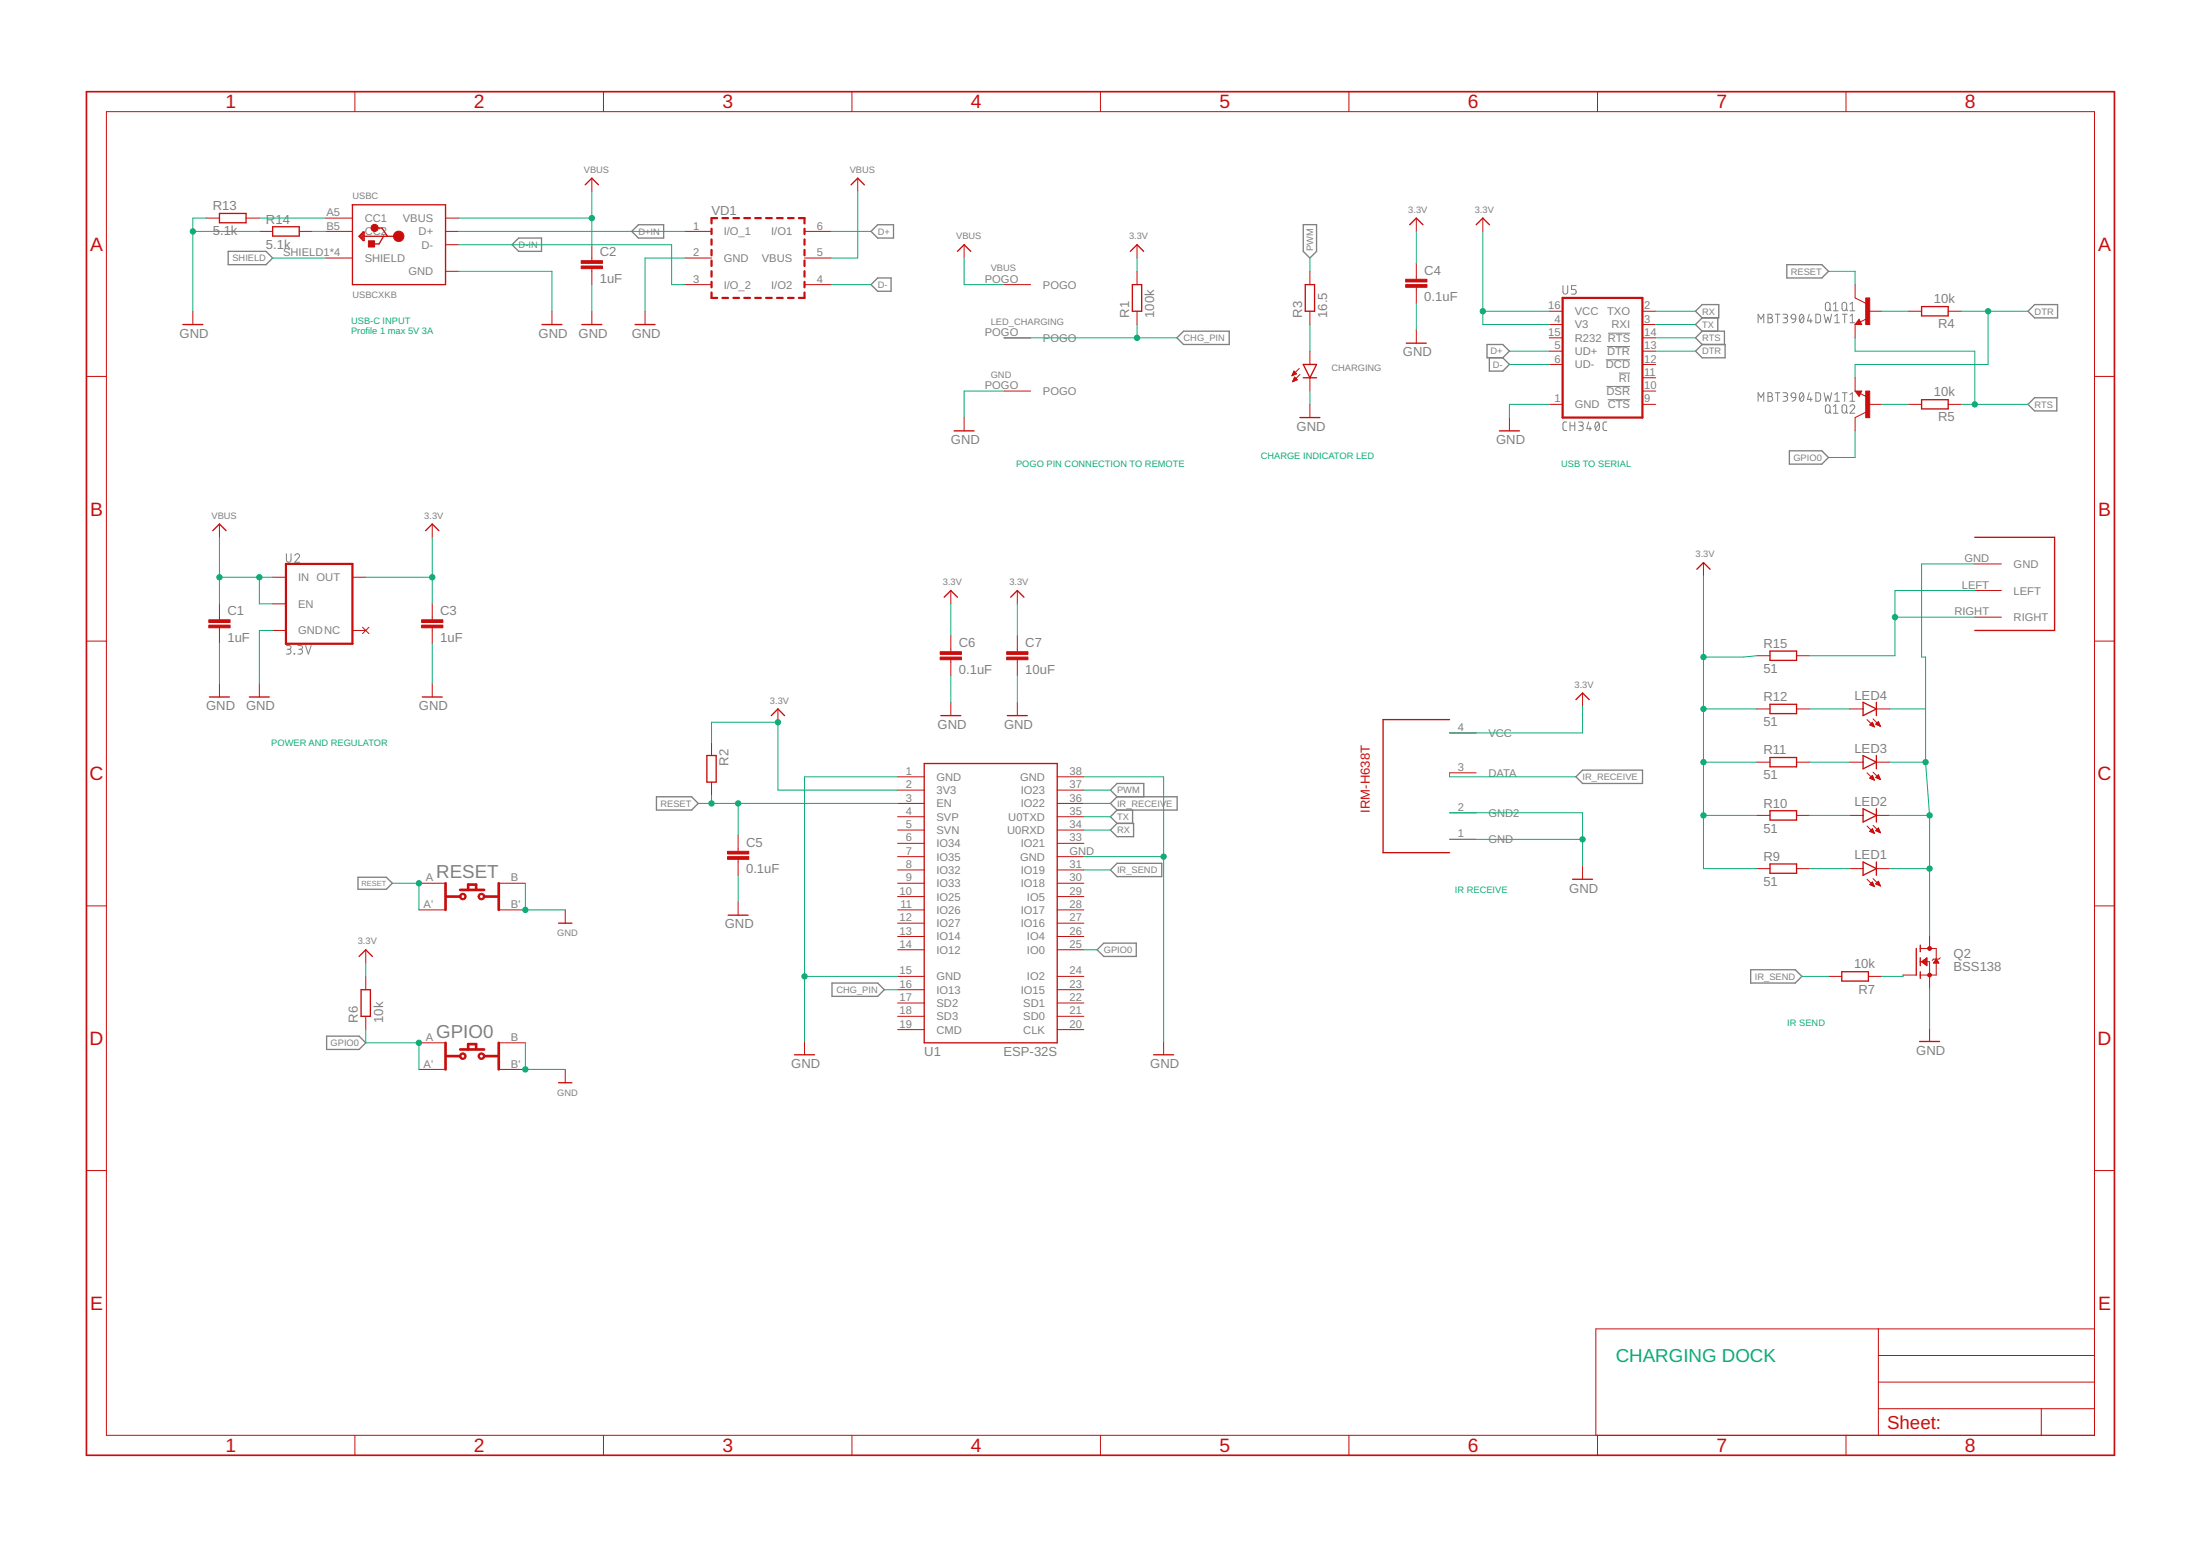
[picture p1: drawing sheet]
<svg xmlns="http://www.w3.org/2000/svg" width="420mm" height="297mm" viewBox="0 0 420 297" stroke-linecap="round" stroke-linejoin="round" font-family="sans-serif">
<g fill="none" stroke="#808080" stroke-width=".19">
<path d="M298.5 54.5v1.2a.46 .46 0 0 0 .4 .5 .46 .46 0 0 0 .5-.5v-1.2M301 54.5h-.9v.7h.6a.46 .46 0 0 1 .3 .5 .46 .46 0 0 1-.3 .5h-.6M337.7 60h.4a.36 .36 0 0 1 .4 .3 .36 .36 0 0 1-.4 .4 .46 .46 0 0 1 .5 .5 .46 .46 0 0 1-.5 .4h-.4zM339 60h.9M339.5 60v1.6M340.5 60h.5a.36 .36 0 0 1 .4 .3 .36 .36 0 0 1-.4 .4h-.3M345.5 60l-.3 1.3h.9M346.8 60h.6l.3 .3v.9l-.3 .4h-.6zM348.4 60l.3 1.6 .4-1.1 .3 1.1 .4-1.6M348.7 57.8a.44 .44 0 0 1 .5-.1 .44 .44 0 0 1 .3 .5v.7a.44 .44 0 0 1-.4 .4 .44 .44 0 0 1-.5-.4zM349.3 59l.4 .3M350.1 58.1l.5-.4v1.6"/>
<path d="M350.1 59.3h.9M351.9 60h.9M351.9 57.8a.44 .44 0 0 1 .5-.1 .44 .44 0 0 1 .3 .5v.7a.44 .44 0 0 1-.5 .4 .44 .44 0 0 1-.4-.4zM352.3 60v1.6M352.5 59l.4 .3M353.3 58.1l.5-.4v1.6M353.3 59.3h.9M306.7 68.7h4.6M306.8 73.8h4.5M306.9 66.1h4.4M307 76.3h4.3M307.1 63.6h4.2"/>
<path d="M309.2 71.2h2.1M335.8 61.6v-1.6l.5 .9 .5-.9v1.6M335.8 76.6v-1.6l.5 .9 .5-.9v1.6M337.7 75h.4a.36 .36 0 0 1 .4 .3 .36 .36 0 0 1-.4 .4 .46 .46 0 0 1 .5 .4 .46 .46 0 0 1-.5 .5h-.4zM337.7 60.7h.4M337.7 75.7h.4M339 75h.9M339.5 75v1.6M340.5 75h.5a.36 .36 0 0 1 .4 .3 .36 .36 0 0 1-.4 .4h-.3M341 60.7a.46 .46 0 0 1 .4 .5 .46 .46 0 0 1-.4 .4h-.5M341 75.7a.46 .46 0 0 1 .4 .4 .46 .46 0 0 1-.4 .5h-.5M342.2 60.1l.3-.1 .3 .1 .2 .8-.8-.1-.1-.3z"/>
<path d="M342.2 75.1l.3-.1 .3 .1 .2 .8-.8-.1-.1-.4zM343 60.9a.7 .7 0 0 1-.8 .7M343 75.9a.7 .7 0 0 1-.8 .7M343.8 60.1l.3-.1a.97 .97 0 0 1 0 1.6 1.02 1.02 0 0 1-.3-1.5zM343.8 75.1l.3-.1a.97 .97 0 0 1 0 1.6 1.02 1.02 0 0 1-.3-1.5zM344.4 60.3l-.7 1M344.4 75.3l-.7 .9M345.5 75l-.3 1.2h.9M345.8 60.9v.7M345.8 75.9v.7M346.8 75h.6l.3 .2v1l-.3 .4h-.6zM348.4 75l.3 1.6 .4-1.1 .3 1.1 .4-1.6"/>
<path d="M348.7 77.4l.4-.1 .3 .1 .1 1a.44 .44 0 0 1-.4 .5 .44 .44 0 0 1-.5-.5zM349.3 78.5l.4 .4M350.1 77.6l.5-.3v1.6M350.1 78.9h.9M350.4 61.6h.9M350.4 60.3l.5-.3v1.6M350.4 75.3l.5-.3v1.6M350.4 76.6h.9M351.9 75h.9M351.9 77.4l.3-.1 .4 .1 .1 1a.44 .44 0 0 1-.5 .5 .44 .44 0 0 1-.4-.5zM352.3 75v1.6M352.5 78.5l.4 .4"/>
<path d="M353.3 77.6a.44 .44 0 0 1 .6-.3 .44 .44 0 0 1 .2 .7l-.8 .9h.9M353.3 61.6h.9M353.3 60.3l.5-.3v1.6M353.3 75.3l.5-.3v1.6M353.3 76.6h.9M299.2 80.6h-.5l-.2 .3 .1 1.2 .6 .1M299.8 80.6v1.6M299.8 81.3h1M300.8 80.6v1.6M301.5 80.6h.5a.36 .36 0 0 1 .4 .3 .36 .36 0 0 1-.4 .4h-.4M301.9 81.3a.46 .46 0 0 1 .5 .4 .46 .46 0 0 1-.5 .5h-.4M303.4 80.6l-.4 1.2h.9"/>
<path d="M303.7 81.5v.7M304.8 80.7l.3-.1a.97 .97 0 0 1 0 1.6 1.02 1.02 0 0 1-.3-1.5zM305.4 80.9l-.7 .9M306.9 80.6h-.5l-.2 .3v1.1l.2 .2h.5M54.7 105.7v1.2a.44 .44 0 0 0 .4 .4 .44 .44 0 0 0 .5-.4v-1.2M56.3 106.1a.44 .44 0 0 1 .6-.4 .44 .44 0 0 1 .2 .7l-.8 .9h.9M54.7 123.2h.5a.36 .36 0 0 1 .4 .4 .36 .36 0 0 1-.4 .4h-.3M55.1 124a.46 .46 0 0 1 .5 .4 .46 .46 0 0 1-.5 .5h-.4M56.2 124.8l.1 .1zM56.9 123.2h.5a.36 .36 0 0 1 .4 .4 .36 .36 0 0 1-.4 .4h-.3M57.3 124a.46 .46 0 0 1 .5 .4 .46 .46 0 0 1-.5 .5h-.4M58.4 123.2l.5 1.7 .5-1.7"/>
</g>
<g fill="none" stroke="#808080" stroke-width=".25">
<path d="M43.6 48h7.2l1.3 1.3-1.3 1.2h-7.2zM99.1 45.4h4.3v2.6h-4.3l-1.3-1.3zM121.9 42.9h4.8v2.5h-4.8l-1.3-1.2zM166.3 44.2l1.3-1.3h3v2.5h-3zM166.3 54.3l1.3-1.2h2.6v2.5h-2.6zM248.9 42.9h2.5v5.1l-1.2 1.3-1.3-1.3zM323.8 59.4l1.3-1.3h3.2v2.6h-3.2zM341.2 50.5h6.7l1.3 1.3-1.3 1.3h-6.7zM387.3 59.4l1.3-1.3h4.4v2.6h-4.4zM224.8 64.5l1.2-1.3h8.8v2.6h-8.8zM284 65.8h3l1.3 1.2-1.3 1.3h-3zM284.4 68.3v2.5h2.6l1.3-1.2-1.3-1.3"/>
<path d="M325.1 63.2h4.2v2.6M325.1 65.8h4.4v2.5h-4.4l-1.3-1.3zM325.1 60.7l-1.3 1.3 1.3 1.2M325.1 63.2l-1.3 1.3 1.3 1.3M328.1 60.7v2.5M387.3 77.2l1.3-1.3h4.2v2.5h-4.2zM341.7 86.1h6.2l1.3 1.2-1.3 1.3h-6.2zM125.4 152.1h6.7l1.2 1.3-1.2 1.2h-6.7zM213.3 154.6l-1.2 1.3 1.2 1.3M213.3 152.1h11.5v2.5h-11.5M213.3 157.2h3.2v2.5h-3.2l-1.2-1.2zM213.3 152.1l-1.2-1.3 1.2-1.2h5.1v2.5"/>
<path d="M213.3 152.1l-1.2 1.3 1.2 1.2M216.3 154.6v2.6M301 148.3l1.2-1.3h11.5v2.6h-11.5zM68.4 167.5h5.4l1.1 1.1-1.1 1.2h-5.4zM212.1 166.1l1.2-1.3h8.6v2.5h-8.6zM62.4 197.8h6.2l1.2 1.3-1.2 1.2h-6.2zM158.9 187.7h8.7l1.3 1.2-1.3 1.3h-8.7zM209.5 181.3l1.3-1.3h6.2v2.6h-6.2zM334.3 185.1h8.6l1.2 1.3-1.2 1.3h-8.6z"/>
</g>
<g fill="none" stroke="#c90d0c" stroke-width=".25">
<path d="M67.3 39.1h17.8v15.2h-17.8v-15.2M111.8 35.3l1.2-1.3 1.3 1.3M162.5 35.3l1.3-1.3 1.3 1.3M41.9 40.7h5.1v1.8h-5.1zM52.1 43.3h5v1.8h-5zM68.7 45.1l.5-.4v.8l-.3-.2v-.2M69.3 44.3h.3v1.6h-.3l-.7-.8zM69.3 44.3v1.4M69.6 45.1h6.6M71.9 43.5h1l1.1 1.6M73.3 45.1l-.9 1.5h-1.2M182.9 48l1.2-1.3 1.3 1.3"/>
<path d="M215.9 48l1.2-1.3 1.3 1.3M216.3 54.3h1.7v5.1h-1.7zM249.3 54.3h1.8v5.1h-1.8zM269.2 42.9l1.3-1.3 1.3 1.3M281.9 42.9l1.3-1.3 1.3 1.3M367 58.5h5.1v1.8h-5.1zM34.9 62h3.8M103.5 62h3.8M111.1 62h3.8M121.3 62h3.8M248.3 79.7h3.8M248.9 69.6h2.5l-1.2 2.5z"/>
<path d="M248.9 72.1h2.5M268.6 65.5h3.8M355 61.4l-.1 .3h.4l-.3-.5-.5 .6h.8M355.3 74.8h-.8l.5 .6 .3-.5h-.4l.1 .3M367 76.3h5.1v1.8h-5.1zM182.2 82.3h3.8M286.4 82.3h3.8M40.6 101.3l1.3-1.3 1.3 1.3M81.3 101.3l1.2-1.3 1.3 1.3M180.3 114l1.3-1.3 1.3 1.3M193 114l1.3-1.3 1.3 1.3M324.1 108.7l1.2-1.3 1.3 1.3"/>
<path d="M377.1 102.6h15.3v17.8h-15.3M40 133.1h3.8M47.6 133.1h3.8M80.6 133.1h3.9M147.3 136.6l1.3-1.3 1.2 1.3M179.7 136.6h3.8M192.4 136.6h3.8M276.8 137.4h-12.7v25.4h12.7M301 133.6l1.2-1.3 1.3 1.3M338 124.3h5.1v1.8h-5.1zM338 134.5h5.1v1.7h-5.1zM355.8 134.1l2.6 1.2-2.6 1.3z"/>
<path d="M358.4 134.1v2.5M135 144.2h1.8v5.1h-1.8zM176.5 145.8h25.4v53.3h-25.4zM338 144.6h5.1v1.8h-5.1zM338 154.8h5.1v1.7h-5.1zM355.8 144.2l2.6 1.3-2.6 1.3zM355.8 154.4l2.6 1.3-2.6 1.2zM358.4 144.2v2.6M358.4 154.4v2.5M106.7 176.2h2.5M139.1 174.7h3.8M300.3 167.9h3.8"/>
<path d="M338 164.9h5.1v1.8h-5.1zM355.8 164.5l2.6 1.3-2.6 1.3zM358.4 164.5v2.6M68.6 182.6l1.2-1.3 1.3 1.3M69 188.9h1.7v5.1h-1.7zM351.7 185.5h5.1v1.8h-5.1zM366 181.1v5M366.6 198.8h3.8M366.7 180.4v1.3M366.7 182.8v1.6M366.7 185.5v1.3M106.7 206.7h2.5"/>
<path d="M151.7 201.4h3.9M220.3 201.4h3.8"/>
</g>
<g fill="none" stroke="#c90d0c" stroke-width=".19">
<path d="M67.8 17.5v3.8M115.3 17.5v3.8M162.7 17.5v3.8M210.2 17.5v3.8M257.6 17.5v3.8M305.1 17.5v3.8M352.6 17.5v3.8M20.3 21.3h379.7v252.7h-379.7zM113 34v2.6M163.8 34v2.6M36.8 59.4v2.6M39.4 41.6h2.5"/>
<path d="M47 41.6h2.5M49.5 44.2h2.6M57.1 44.2h2.6M62.2 44.2h5.1M62.2 41.6h5.1M62.2 49.3h5.1M85.1 44.2h2.5M85.1 46.7h2.5M85.1 41.6h2.5M85.1 51.8h2.5M105.4 59.4v2.6M113 46.7v3.1"/>
<path d="M113 51.3v3M113 59.4v2.6M123.2 59.4v2.6M130.8 54.3h5.1M130.8 44.2h5.1M130.8 49.3h5.1M153.6 54.3h5.1M153.6 44.2h5.1M153.6 49.3h5.1M184.1 46.7v2.6M191.7 54.3h5.1M217.1 46.7v2.6"/>
<path d="M217.1 51.8v2.5M217.1 59.4v2.6M250.2 51.8v2.5M250.2 59.4v2.6M270.5 41.6v2.6M270.5 50.3v3M270.5 54.8v3.1M283.2 41.6v2.6M295.9 59.4h2.5M313.7 59.4h2.5M354.3 54.3v2.6l2 1M356.8 59.4h2.6"/>
<path d="M364.4 59.4h2.6M372.1 59.4h2.5M16.5 71.9h3.8M184.1 79.7v2.6M191.7 64.5h5.1M191.7 74.7h5.1M246.8 71.6h.2M246.8 71.5h.5M246.9 71.4h.7M246.9 72.8h.1M246.9 72.7h.4M247 71.2h.5"/>
<path d="M247 71.1h.4M247 72.6h.5M247 71h.3M247 72.5h.7M247.1 70.9h.1M247.1 72.3h.5M247.1 70.8l.5 .6-.9 .3zM247.1 72.2h.4M247.2 72.1h.2M247.2 72l.6 .5-.9 .4zM248.1 70.3l-1.4 1.4M248.3 71.5l-1.4 1.4"/>
<path d="M250.2 67v2.6M250.2 72.1v2.6M250.2 77.2v2.5M270.5 63v2.5M288.3 79.7v2.6M295.9 64.5h2.5M295.9 77.2h2.5M295.9 69.6h2.5M295.9 67h2.5M295.9 62h2.5M313.7 72.1h2.5M313.7 64.5h2.5"/>
<path d="M313.7 74.7h2.5M313.7 77.2h2.5M313.7 69.6h2.5M313.7 67h2.5M313.7 62h2.5M354.3 74.7h1.3l-.6 1zM354.3 62v2.5M354.3 72.1v2.6M355 60.9l.6 1.1h-1.3zM355.3 75.1l1.2 .7M356.3 78.7l-2 1v2.6M356.5 60.8l-1.2 .6"/>
<path d="M356.8 77.2h2.6M364.4 77.2h2.6M372.1 77.2h2.5M400 71.9h3.8M41.9 100v2.6M41.9 115.3v3M41.9 119.8v3.1M52.1 110.2h2.5M52.1 115.3h2.5M67.3 110.2h2.5M69.2 119.7l1.3 1.3M70.5 119.7l-1.3 1.3"/>
<path d="M82.5 100v2.6M82.5 115.3v3M82.5 119.8v3.1M181.6 112.7v2.6M194.3 112.7v2.6M325.3 107.4v2.5M377.1 107.7h5.1M377.1 112.7h5.1M377.1 117.8h5.1M16.5 122.4h3.8M41.9 130.5v2.6M49.5 130.5v2.6"/>
<path d="M52.1 120.4h2.5M67.3 120.4h2.5M82.5 130.5v2.6M148.6 135.3v2.6M181.6 121.4v3M181.6 125.9v3.1M181.6 134.1v2.5M194.3 121.4v3M194.3 125.9v3.1M194.3 134.1v2.5M276.8 139.9h5.1M302.2 132.3v2.5"/>
<path d="M335.5 135.3h2.5M335.5 125.2h2.5M343.1 135.3h2.6M343.1 125.2h2.6M353.3 135.3h2.5M356.6 137.4l1.4 1.4M357.1 138.4l.5-.5 .4 .9zM357.2 138.3h.6M357.2 138.4h.6M357.3 138.2h.4M357.4 138.1h.3M357.5 138.6h.4"/>
<path d="M357.5 137.9h.1M357.7 137.2l1.4 1.4M357.8 138.7h.1M358.2 138.3l.5-.5 .4 .8zM358.3 138.2h.6M358.4 135.3h2.5M358.4 138.3h.6M358.4 138.1h.5M358.5 137.9h.3M358.6 138.4h.4M358.7 137.8h.1M358.9 138.6h.2"/>
<path d="M400 122.4h3.8M135.9 141.7v2.5M135.9 149.3v2.5M141 159.5v3M171.4 158.5h5.1M171.4 148.3h5.1M171.4 153.4h5.1M171.4 155.9h5.1M171.4 150.8h5.1M201.9 158.5h5.1M201.9 148.3h5.1M201.9 153.4h5.1"/>
<path d="M201.9 155.9h5.1M201.9 150.8h5.1M276.8 147.5h5.1M276.8 155.2h5.1M335.5 155.7h2.5M335.5 145.5h2.5M343.1 155.7h2.6M343.1 145.5h2.6M353.3 155.7h2.5M353.3 145.5h2.5M356.6 157.7l1.4 1.4M356.6 147.5l1.4 1.4"/>
<path d="M357.1 158.7l.9 .4M357.1 158.7l.5-.5 .4 .9M357.1 158.7h.7M357.1 148.5l.5-.5 .4 .9zM357.1 148.6h.7M357.2 148.4h.6M357.2 158.6h.6M357.3 148.3h.4M357.3 158.5h.4M357.4 158.8h.5M357.4 148.7h.5M357.4 148.2h.3"/>
<path d="M357.5 158.3h.2M357.5 148.1h.1M357.6 158.2h.1M357.6 158.9h.3M357.7 148.8h.2M357.7 157.6l1.4 1.4M357.7 147.4l1.4 1.4M357.9 159.1h.1M358.2 158.6l.9 .4M358.2 148.4l.5-.5 .4 .9zM358.2 158.6h.8M358.3 148.4h.7"/>
<path d="M358.3 148.3h.6M358.4 155.7h2.5M358.4 158.5h.5M358.4 145.5h2.5M358.4 148.2h.5M358.5 158.3h.4M358.5 158.7h.5M358.6 148.1h.2M358.6 158.2h.2M358.6 148.6h.4M358.7 148h.1M358.7 158.1h.1"/>
<path d="M358.7 158.1l-.5 .5M358.7 158.1l.4 .9M358.8 158.8h.3M358.9 148.7h.2M359.1 158.9h.1M16.5 172.9h3.8M80 168.6h5.1M80 173.7h5.1M95.2 168.6h5.1M95.2 173.7h5.1M107.9 173.7v2.5M141 164v3.1"/>
<path d="M141 172.2v2.5M171.4 161h5.1M171.4 163.5h5.1M171.4 166.1h5.1M171.4 168.6h5.1M171.4 176.2h5.1M171.4 171.2h5.1M171.4 173.7h5.1M171.4 178.8h5.1M201.9 161h5.1M201.9 163.5h5.1M201.9 166.1h5.1"/>
<path d="M201.9 168.6h5.1M201.9 176.2h5.1M201.9 171.2h5.1M201.9 173.7h5.1M201.9 178.8h5.1M276.8 160.2h5.1M302.2 165.3v2.6M335.5 165.8h2.5M343.1 165.8h2.6M353.3 165.8h2.5M356.6 167.9l1.4 1.3M357.1 168.9l.5-.5 .4 .8z"/>
<path d="M357.1 168.8h.7M357.2 168.7h.6M357.3 169h.5M357.4 168.6h.3M357.5 168.5h.2M357.6 169.1h.3M357.7 167.7l1.4 1.4M357.9 169.2h.1M358.2 168.7l.9 .4M358.2 168.7h.7M358.4 165.8h2.5M358.4 168.6h.5"/>
<path d="M358.5 168.8h.5M358.5 168.5h.3M358.6 168.4h.2M358.7 169h.4M358.7 168.2l-.5 .5M358.7 168.2l.4 .9M358.7 168.2l.1 .1M359 169.1h.1M368.5 178.5v2.6M400 172.9h3.8M69.8 181.3v2.6M69.8 186.4v2.5"/>
<path d="M69.8 194v2.6M80 199.1h5.1M95.2 199.1h5.1M153.6 198.8v2.6M171.4 181.3h5.1M171.4 188.9h5.1M171.4 186.4h5.1M171.4 191.5h5.1M171.4 194h5.1M171.4 196.6h5.1M201.9 181.3h5.1M201.9 188.9h5.1"/>
<path d="M201.9 186.4h5.1M201.9 191.5h5.1M201.9 194h5.1M201.9 196.6h5.1M222.2 198.8v2.6M349.2 186.4h2.5M356.8 186.4h2.6M363.4 186.1h2.6M366.7 183.6h1.8v5.1M366.7 181.1h3.1v5h-3.1M367 183.6l1-.8v1.6zM367.1 183.7h.9"/>
<path d="M367.2 183.4h.8M367.3 183.8h.7M367.4 183.3h.6M367.4 183.9h.6M367.5 183.2h.5M367.6 184h.4M367.7 183.1h.3M367.7 184.1h.3M367.9 182.9h.1M367.9 184.3h.1M368.5 196.3v2.5M369.3 183.8h.9"/>
<path d="M369.4 183.7h.8M369.5 183.6h.6M369.5 183.4h.5M369.6 183.3h.3M369.7 183.2h.1M369.8 183.1l.5 .8h-1zM370.5 182.8l-.2 .3h-1l-.3 .2M80 204.2h5.1M95.2 204.2h5.1M107.9 204.2v2.5M16.5 223.5h3.8M400 223.5h3.8"/>
<path d="M358.7 253.7v20.3M358.7 258.8h41.3M400 253.7h-95.2v20.3M67.8 274v3.8M115.3 274v3.8M162.7 274v3.8M210.2 274v3.8M257.6 274v3.8M305.1 274v3.8M352.6 274v3.8M358.7 268.9h41.3M358.7 263.8h41.3"/>
<path d="M389.8 268.9v5.1"/>
</g>
<path d="M16.5 17.5h387.3v260.3h-387.3z" fill="none" stroke="#c90d0c" stroke-width=".32"/>
<g fill="#c90d0c" stroke="#c90d0c" stroke-width=".19">
<path d="M39.9 119.3h4v.5h-4z"/>
<path d="M39.9 118.3h4v.5h-4z"/>
<path d="M80.5 119.3h4.1v.5h-4.1z"/>
<path d="M80.5 118.3h4.1v.5h-4.1z"/>
<path d="M70.4 46h1.1v1.2h-1.1z"/>
<path d="M138.9 163.5h4.1v.5h-4.1z"/>
<path d="M138.9 162.5h4.1v.5h-4.1z"/>
<path d="M111 50.8h4.1v.5h-4.1z"/>
<path d="M111 49.8h4.1v.5h-4.1z"/>
<path d="M356.3 56.9h.8v5.1h-.8z"/>
<path d="M356.3 74.7h.8v5h-.8z"/>
<path d="M268.5 54.3h4v.5h-4z"/>
<path d="M268.5 53.3h4v.5h-4z"/>
<path d="M179.6 125.4h4v.5h-4z"/>
<path d="M179.6 124.4h4v.5h-4z"/>
<path d="M192.3 125.4h4v.5h-4z"/>
<path d="M192.3 124.4h4v.5h-4z"/>
</g>
<g fill="#c90d0c" stroke="#c90d0c" stroke-width=".19">
<path d="M87.9 170.7a.63 .63 0 0 1 1 .2 .63 .63 0 0 1-.4 .9 .63 .63 0 0 1-.7-.6h.2a.38 .38 0 0 1 .6-.4 .38 .38 0 0 1 0 .7 .38 .38 0 0 1-.6-.2v-.1h-.2z" fill-rule="evenodd"/>
<path d="M91.5 170.7a.63 .63 0 0 1 1 .2 .63 .63 0 0 1-.4 .9 .63 .63 0 0 1-.8-.6h.3a.38 .38 0 0 1 .5-.4 .38 .38 0 0 1 .1 .7 .38 .38 0 0 1-.6-.2v-.1h-.3z" fill-rule="evenodd"/>
<path d="M87.9 201.2a.64 .64 0 0 1 1.1 .1 .64 .64 0 0 1-.4 .9 .64 .64 0 0 1-.8-.6h.2a.38 .38 0 0 1 .5-.3 .38 .38 0 0 1 .1 .6 .38 .38 0 0 1-.6-.1v-.2h-.2z" fill-rule="evenodd"/>
<path d="M91.5 201.2a.64 .64 0 0 1 1 .1 .64 .64 0 0 1-.4 .9 .64 .64 0 0 1-.8-.6h.3a.38 .38 0 0 1 .5-.3 .38 .38 0 0 1 .1 .6 .38 .38 0 0 1-.6-.1v-.2h-.3z" fill-rule="evenodd"/>
<circle cx="76.1" cy="45.1" r="1"/>
<circle cx="71.5" cy="43.5" r=".7"/>
<circle cx="368.5" cy="186.1" r=".36"/>
<circle cx="368.5" cy="181.1" r=".36"/>
</g>
<g fill="none" stroke="#c90d0c" stroke-width=".42">
<path d="M135.9 55.8v1.1h1.1M135.9 43.7v1M135.9 45.7v1M135.9 47.7v1M135.9 49.7v1.1M135.9 51.8v1M135.9 53.8v1M137 41.6h-1.1v1.1M138 56.9h1M138 41.6h1M140.1 56.9h1M140.1 41.6h1"/>
<path d="M142.1 56.9h1.1M142.1 41.6h1.1M144.2 56.9h1.1M144.2 41.6h1.1M146.3 56.9h1.1M146.3 41.6h1.1M148.4 56.9h1.1M148.4 41.6h1.1M150.5 56.9h1.1M150.5 41.6h1.1M152.6 41.6h1v1.1M153.6 55.8v1.1h-1"/>
<path d="M153.6 43.7v1M153.6 45.7v1M153.6 47.7v1M153.6 49.7v1.1M153.6 51.8v1M153.6 53.8v1M298.4 56.9h15.3v22.8h-15.3zM54.6 107.7h12.7v15.2h-12.7z"/>
</g>
<path d="M85.1 168.6v5.1M85.3 171.2h2.6M87.9 169.9h4.6M90.9 169.6v-.7h-1.5v1M92.5 171.2h2.5M95.2 168.6v5.1M85.1 199.1v5.1M95.2 199.1v5.1M85.3 201.6h2.6M87.9 200.3h4.6M90.9 200.1v-.8h-1.5v1M92.5 201.6h2.5" fill="none" stroke="#c90d0c" stroke-width=".51"/>
<g fill="none" stroke="#0dab76" stroke-width=".19">
<path d="M113 36.6v10.1M163.8 36.6v12.7h-5.1M36.8 44.2h12.7M39.4 41.6h-2.6v17.8M49.5 41.6h12.7M52.1 49.3h10.1M59.7 44.2h2.5M87.6 51.8h17.8v7.6M87.6 41.6h25.4M87.6 44.2h43.2M87.6 46.7h40.7v7.6h2.5M113 54.3v5.1"/>
<path d="M130.8 49.3h-7.6v10.1M158.7 44.2h7.6M158.7 54.3h7.6M184.1 49.3v5h7.6M217.1 49.3v2.5M250.2 49.3v2.5M270.5 44.2v6.1M270.5 57.9v5.1M283.2 59.4h12.7M283.2 44.2v17.8h12.7M316.2 59.4h7.6M349.2 51.8h5.1v2.5"/>
<path d="M359.4 59.4h5M374.6 59.4h12.7M379.7 59.4v10.2h-25.4v2.5M191.7 74.7h-7.6v5M191.7 64.5h33.1M217.1 62v2.5M250.2 62v5M250.2 74.7v2.5M288.3 67h7.6M288.3 69.6h7.6M295.9 77.2h-7.6v2.5M316.2 62h7.6"/>
<path d="M316.2 64.5h7.6M316.2 67h7.6M354.3 64.5v2.5h22.8v10.2M359.4 77.2h5M374.6 77.2h12.7M354.3 82.3v5h-5.1M41.9 102.6v12.7M41.9 110.2h10.2M49.5 110.2v5.1h2.6M69.8 110.2h12.7M82.5 102.6v12.7M181.6 115.3v6.1"/>
<path d="M194.3 115.3v6.1M325.3 109.9v55.9h10.2M361.9 117.8h15.2M377.1 107.7h-10.1v17.7h.7v20.1M377.1 112.7h-15.2v12.5h-16.2M41.9 122.9v7.6M52.1 120.4h-2.6v10.1M82.5 122.9v7.6M181.6 129v5.1M194.3 129v5.1M302.2 134.8v5.1h-25.4M325.3 135.3h10.2"/>
<path d="M335.5 125.2l-2.5 .2h-7.7M345.7 135.3h7.6M360.9 135.3h6.8M133.3 153.4h38.1M135.9 141.7v-3.8h12.7v12.9h22.8M135.9 151.8v1.6M141 153.4v6.1M171.4 148.3h-17.8v50.5M207 148.3h15.2v50.5M207 150.8h5.1M207 155.9h5.1M207 158.5h5.1"/>
<path d="M207 153.4h5.1M276.8 155.2h25.4v10.1M276.8 147.5v.8h24.2M325.3 155.7h10.2M325.3 145.5h10.2M345.7 155.7h7.6M345.7 145.5h7.6M360.9 155.7h7.6M360.9 145.5h6.8M367.7 145.5l.8 10.2M368.5 155.7v22.8M74.9 168.6h5.1v5.1"/>
<path d="M100.3 168.6v5.1h7.6M141 167.1v5.1M207 163.5h15.2M207 166.1h5.1M276.8 160.2h25.4M345.7 165.8h7.6M360.9 165.8h7.6M69.8 183.9v2.5M69.8 196.6v2.5h10.2v5.1M100.3 199.1v5.1h7.6M153.6 186.4h17.8M168.9 188.9h2.5"/>
<path d="M207 181.3h2.5M344.1 186.4h5.1M363.4 186.1v.3h-4M368.5 188.7v7.6"/>
</g>
<g fill="#0dab76" stroke="#0dab76" stroke-width=".19">
<circle cx="302.2" cy="160.2" r=".51"/>
<circle cx="36.8" cy="44.2" r=".51"/>
<circle cx="153.6" cy="186.4" r=".51"/>
<circle cx="222.2" cy="163.5" r=".51"/>
<circle cx="100.3" cy="173.7" r=".51"/>
<circle cx="100.3" cy="204.2" r=".51"/>
<circle cx="113" cy="41.6" r=".51"/>
<circle cx="49.5" cy="110.2" r=".51"/>
<circle cx="41.9" cy="110.2" r=".51"/>
<circle cx="82.5" cy="110.2" r=".51"/>
<circle cx="283.2" cy="59.4" r=".51"/>
<circle cx="325.3" cy="155.7" r=".51"/>
<circle cx="325.3" cy="145.5" r=".51"/>
<circle cx="325.3" cy="135.3" r=".51"/>
<circle cx="325.3" cy="125.4" r=".51"/>
<circle cx="148.6" cy="137.9" r=".51"/>
<circle cx="217.1" cy="64.5" r=".51"/>
<circle cx="80" cy="199.1" r=".51"/>
<circle cx="377.1" cy="77.2" r=".51"/>
<circle cx="379.7" cy="59.4" r=".51"/>
<circle cx="367.7" cy="145.5" r=".51"/>
<circle cx="368.5" cy="155.7" r=".51"/>
<circle cx="368.5" cy="165.8" r=".51"/>
<circle cx="361.9" cy="117.8" r=".51"/>
<circle cx="135.9" cy="153.4" r=".51"/>
<circle cx="141" cy="153.4" r=".51"/>
<circle cx="80" cy="168.6" r=".51"/>
</g>
<g font-size="3.7" fill="#c90d0c">
<text x="43" y="20.7">1</text>
<text x="90.5" y="20.7">2</text>
<text x="138" y="20.7">3</text>
<text x="185.4" y="20.7">4</text>
<text x="232.9" y="20.7">5</text>
<text x="280.3" y="20.7">6</text>
<text x="327.8" y="20.7">7</text>
<text x="375.3" y="20.7">8</text>
<text x="17.2" y="47.9">A</text>
<text x="400.7" y="47.9">A</text>
<text x="17.2" y="98.4">B</text>
<text x="400.7" y="98.4">B</text>
<text x="17.1" y="148.9">C</text>
<text x="400.6" y="148.9">C</text>
<text x="17.1" y="199.5">D</text>
<text x="400.6" y="199.5">D</text>
<text x="17.2" y="250">E</text>
<text x="400.7" y="250">E</text>
<text x="43" y="277.2">1</text>
<text x="90.5" y="277.2">2</text>
<text x="138" y="277.2">3</text>
<text x="185.4" y="277.2">4</text>
<text x="232.9" y="277.2">5</text>
<text x="280.3" y="277.2">6</text>
<text x="327.8" y="277.2">7</text>
<text x="375.3" y="277.2">8</text>
</g>
<g font-size="3.6" fill="#808080">
<text x="83.3" y="167.6">RESET</text>
<text x="83.3" y="198.1">GPIO0</text>
</g>
<text font-size="3.6" fill="#0dab76" x="308.6" y="260">CHARGING DOCK</text>
<text font-size="3.6" fill="#c90d0c" x="360.4" y="272.9">Sheet:</text>
<g font-size="2.5" fill="#808080">
<text x="40.6" y="40.1">R13</text>
<text x="135.9" y="41">VD1</text>
<text x="40.6" y="44.9">5.1k</text>
<text x="50.8" y="47.5">5.1k</text>
<text x="50.8" y="42.7">R14</text>
<text x="114.5" y="53.9">1uF</text>
<text x="114.5" y="48.9">C2</text>
<text x="272" y="52.4">C4</text>
<text x="272" y="57.5">0.1uF</text>
<text x="369.3" y="57.9">10k</text>
<text x="34.3" y="64.5">GND</text>
<text x="102.9" y="64.5">GND</text>
<text x="110.5" y="64.5">GND</text>
<text x="120.6" y="64.5">GND</text>
<text x="215.7" y="60.7" transform="rotate(-90 215.7 60.7)">R1</text>
<text x="220.5" y="60.7" transform="rotate(-90 220.5 60.7)">100k</text>
<text x="248.7" y="60.7" transform="rotate(-90 248.7 60.7)">R3</text>
<text x="253.5" y="60.7" transform="rotate(-90 253.5 60.7)">16.5</text>
<text x="370.1" y="62.7">R4</text>
<text x="267.9" y="68">GND</text>
<text x="369.3" y="75.7">10k</text>
<text x="247.6" y="82.3">GND</text>
<text x="370.1" y="80.5">R5</text>
<text x="181.6" y="84.8">GND</text>
<text x="285.7" y="84.8">GND</text>
<text x="43.4" y="117.4">C1</text>
<text x="84.1" y="117.4">C3</text>
<text x="43.4" y="122.5">1uF</text>
<text x="84.1" y="122.5">1uF</text>
<text x="183.1" y="123.5">C6</text>
<text x="195.8" y="123.5">C7</text>
<text x="336.8" y="123.7">R15</text>
<text x="183.1" y="128.6">0.1uF</text>
<text x="195.8" y="128.6">10uF</text>
<text x="336.8" y="128.5">51</text>
<text x="39.4" y="135.6">GND</text>
<text x="47" y="135.6">GND</text>
<text x="80" y="135.6">GND</text>
<text x="336.8" y="133.8">R12</text>
<text x="354.1" y="133.6">LED4</text>
<text x="179.1" y="139.1">GND</text>
<text x="191.8" y="139.1">GND</text>
<text x="336.8" y="138.6">51</text>
<text x="336.8" y="144">R11</text>
<text x="354.1" y="143.7">LED3</text>
<text x="139.2" y="146.2" transform="rotate(-90 139.2 146.2)">R2</text>
<text x="336.8" y="148.8">51</text>
<text x="336.8" y="154.2">R10</text>
<text x="354.1" y="153.9">LED2</text>
<text x="142.5" y="161.6">C5</text>
<text x="336.8" y="159">51</text>
<text x="142.5" y="166.7">0.1uF</text>
<text x="336.8" y="164.3">R9</text>
<text x="354.1" y="164">LED1</text>
<text x="299.7" y="170.4">GND</text>
<text x="336.8" y="169.1">51</text>
<text x="138.4" y="177.2">GND</text>
<text x="354.1" y="184.9">10k</text>
<text x="373.1" y="185.4">BSS138</text>
<text x="373.1" y="182.8">Q2</text>
<text x="354.9" y="189.7">R7</text>
<text x="68.3" y="195.3" transform="rotate(-90 68.3 195.3)">R6</text>
<text x="73.1" y="195.3" transform="rotate(-90 73.1 195.3)">10k</text>
<text x="151.1" y="203.9">GND</text>
<text x="176.5" y="201.6">U1</text>
<text x="191.6" y="201.6">ESP-32S</text>
<text x="219.7" y="203.9">GND</text>
<text x="366" y="201.4">GND</text>
</g>
<text font-size="2.5" fill="#c90d0c" x="261.6" y="155.1" transform="rotate(-90 261.6 155.1)">IRM-H638T</text>
<g font-size="2.1" fill="#808080">
<text x="62.3" y="41.3">A5</text>
<text x="62.3" y="43.8">B5</text>
<text x="69.6" y="42.4">CC1</text>
<text x="69.6" y="44.9">CC2</text>
<text x="76.9" y="42.4">VBUS</text>
<text x="80" y="44.9">D+</text>
<text x="80.5" y="47.5">D-</text>
<text x="132.4" y="43.8">1</text>
<text x="138.2" y="44.9">I/O_1</text>
<text x="147.3" y="44.9">I/O1</text>
<text x="156" y="43.8">6</text>
<text x="54" y="48.9">SHIELD1*4</text>
<text x="69.6" y="50">SHIELD</text>
<text x="78" y="52.6">GND</text>
<text x="132.4" y="48.9">2</text>
<text x="132.4" y="54">3</text>
<text x="138.2" y="50">GND</text>
<text x="145.5" y="50">VBUS</text>
<text x="156" y="54">4</text>
<text x="156" y="48.9">5</text>
<text x="188.1" y="54">POGO</text>
<text x="138.2" y="55.1">I/O_2</text>
<text x="147.3" y="55.1">I/O2</text>
<text x="199.2" y="55.1">POGO</text>
<text x="295.7" y="59.1">16</text>
<text x="314" y="59.1">2</text>
<text x="188.1" y="64.1">POGO</text>
<text x="199.2" y="65.2">POGO</text>
<text x="295.7" y="64.1">15</text>
<text x="296.9" y="61.6">4</text>
<text x="300.8" y="65.2">R232 RTS</text>
<text x="300.8" y="62.7">V3</text>
<text x="300.8" y="60.2">VCC</text>
<text x="306.9" y="60.2">TXO</text>
<text x="307.8" y="62.7">RXI</text>
<text x="314" y="64.1">14</text>
<text x="314" y="61.6">3</text>
<text x="296.9" y="66.7">5</text>
<text x="296.9" y="69.2">6</text>
<text x="300.8" y="67.8">UD+</text>
<text x="300.8" y="70.3">UD-</text>
<text x="306.7" y="70.3">DCD</text>
<text x="306.9" y="67.8">DTR</text>
<text x="314" y="69.2">12</text>
<text x="314" y="66.7">13</text>
<text x="314" y="71.7">11</text>
<text x="188.1" y="74.3">POGO</text>
<text x="199.2" y="75.4">POGO</text>
<text x="296.9" y="76.8">1</text>
<text x="300.8" y="77.9">GND</text>
<text x="306.8" y="75.4">DSR</text>
<text x="307" y="77.9">CTS</text>
<text x="309.2" y="72.9">RI</text>
<text x="314" y="76.8">9</text>
<text x="314" y="74.3">10</text>
<text x="375.2" y="107.3">GND</text>
<text x="56.9" y="111">IN OUT</text>
<text x="374.7" y="112.4">LEFT</text>
<text x="384.6" y="108.4">GND</text>
<text x="384.6" y="113.5">LEFT</text>
<text x="56.9" y="116">EN</text>
<text x="373.2" y="117.5">RIGHT</text>
<text x="384.6" y="118.6">RIGHT</text>
<text x="56.9" y="121.1">GNDNC</text>
<text x="278.4" y="139.6">4</text>
<text x="284.2" y="140.7">VCC</text>
<text x="173" y="147.9">1</text>
<text x="178.9" y="149.1">GND</text>
<text x="194.8" y="149.1">GND</text>
<text x="204.2" y="147.9">38</text>
<text x="278.4" y="147.2">3</text>
<text x="284.2" y="148.3">DATA</text>
<text x="173" y="153">3</text>
<text x="173" y="155.6">4</text>
<text x="173" y="150.5">2</text>
<text x="178.9" y="154.1">EN</text>
<text x="178.9" y="151.6">3V3</text>
<text x="194.9" y="151.6">IO23</text>
<text x="194.9" y="154.1">IO22</text>
<text x="204.2" y="150.5">37</text>
<text x="204.2" y="153">36</text>
<text x="204.2" y="155.6">35</text>
<text x="278.4" y="154.8">2</text>
<text x="284.2" y="155.9">GND2</text>
<text x="173" y="158.1">5</text>
<text x="173" y="160.6">6</text>
<text x="178.9" y="156.7">SVP</text>
<text x="178.9" y="159.2">SVN</text>
<text x="178.9" y="161.8">IO34</text>
<text x="192.3" y="159.2">U0RXD</text>
<text x="192.6" y="156.7">U0TXD</text>
<text x="194.9" y="161.8">IO21</text>
<text x="204.2" y="158.1">34</text>
<text x="204.2" y="160.6">33</text>
<text x="278.4" y="159.9">1</text>
<text x="284.2" y="161">GND</text>
<text x="173" y="163.2">7</text>
<text x="173" y="165.7">8</text>
<text x="178.9" y="164.3">IO35</text>
<text x="178.9" y="166.8">IO32</text>
<text x="194.8" y="164.3">GND</text>
<text x="194.9" y="166.8">IO19</text>
<text x="204.2" y="165.7">31</text>
<text x="204.2" y="163.2">GND</text>
<text x="80.9" y="173.3">A'</text>
<text x="81.3" y="168.3">A</text>
<text x="97.6" y="168.3">B</text>
<text x="97.6" y="173.3">B'</text>
<text x="171.8" y="170.8">10</text>
<text x="172" y="173.3">11</text>
<text x="173" y="168.3">9</text>
<text x="178.9" y="169.4">IO33</text>
<text x="178.9" y="171.9">IO25</text>
<text x="194.9" y="169.4">IO18</text>
<text x="196.1" y="171.9">IO5</text>
<text x="204.2" y="168.3">30</text>
<text x="204.2" y="170.8">29</text>
<text x="204.2" y="173.3">28</text>
<text x="171.8" y="175.9">12</text>
<text x="171.8" y="178.4">13</text>
<text x="178.9" y="177">IO27</text>
<text x="178.9" y="174.4">IO26</text>
<text x="178.9" y="179.5">IO14</text>
<text x="194.9" y="174.4">IO17</text>
<text x="194.9" y="177">IO16</text>
<text x="196.1" y="179.5">IO4</text>
<text x="204.2" y="175.9">27</text>
<text x="204.2" y="178.4">26</text>
<text x="171.8" y="181">14</text>
<text x="178.9" y="182.1">IO12</text>
<text x="196.1" y="182.1">IO0</text>
<text x="204.2" y="181">25</text>
<text x="171.8" y="188.6">16</text>
<text x="171.8" y="186">15</text>
<text x="171.8" y="191.1">17</text>
<text x="178.9" y="189.7">IO13</text>
<text x="178.9" y="187.1">GND</text>
<text x="194.9" y="189.7">IO15</text>
<text x="196.1" y="187.1">IO2</text>
<text x="204.2" y="188.6">23</text>
<text x="204.2" y="186">24</text>
<text x="204.2" y="191.1">22</text>
<text x="171.8" y="193.6">18</text>
<text x="171.8" y="196.2">19</text>
<text x="178.9" y="192.2">SD2</text>
<text x="178.9" y="194.8">SD3</text>
<text x="178.9" y="197.3">CMD</text>
<text x="195.4" y="197.3">CLK</text>
<text x="195.4" y="192.2">SD1</text>
<text x="195.4" y="194.8">SD0</text>
<text x="204.2" y="196.2">20</text>
<text x="204.2" y="193.6">21</text>
<text x="80.9" y="203.8">A'</text>
<text x="81.3" y="198.7">A</text>
<text x="97.6" y="198.7">B</text>
<text x="97.6" y="203.8">B'</text>
</g>
<g font-size="1.8" fill="#808080">
<text x="111.5" y="33">VBUS</text>
<text x="162.3" y="33">VBUS</text>
<text x="67.3" y="38.1">USBC</text>
<text x="269" y="40.6">3.3V</text>
<text x="281.7" y="40.6">3.3V</text>
<text x="99.1" y="47.3">D-IN</text>
<text x="121.9" y="44.8">D+IN</text>
<text x="167.6" y="44.8">D+</text>
<text x="182.6" y="45.7">VBUS</text>
<text x="215.6" y="45.7">3.3V</text>
<text x="250.8" y="48" transform="rotate(-90 250.8 48)">PWM</text>
<text x="44.4" y="49.9">SHIELD</text>
<text x="189.2" y="51.8">VBUS</text>
<text x="342" y="52.4">RESET</text>
<text x="67.3" y="56.9">USBCXKB</text>
<text x="167.6" y="55">D-</text>
<text x="189.2" y="61.9">LED_CHARGING</text>
<text x="226" y="65.1">CHG_PIN</text>
<text x="325.1" y="62.6">TX</text>
<text x="325.1" y="60">RX</text>
<text x="325.1" y="65.1">RTS</text>
<text x="388.6" y="60">DTR</text>
<text x="254.3" y="70.8">CHARGING</text>
<text x="284.7" y="67.7">D+</text>
<text x="285.1" y="70.2">D-</text>
<text x="325.1" y="67.7">DTR</text>
<text x="189.2" y="72.1">GND</text>
<text x="388.6" y="77.8">RTS</text>
<text x="342.5" y="88">GPIO0</text>
<text x="40.4" y="99">VBUS</text>
<text x="81" y="99">3.3V</text>
<text x="323.8" y="106.4">3.3V</text>
<text x="180.1" y="111.7">3.3V</text>
<text x="192.8" y="111.7">3.3V</text>
<text x="300.7" y="131.3">3.3V</text>
<text x="147.1" y="134.3">3.3V</text>
<text x="302.2" y="148.9">IR_RECEIVE</text>
<text x="126.1" y="154">RESET</text>
<text x="213.3" y="151.5">PWM</text>
<text x="213.3" y="154">IR_RECEIV</text>
<text x="222.7" y="154">E</text>
<text x="213.3" y="156.5">TX</text>
<text x="213.3" y="159.1">RX</text>
<text x="213.3" y="166.7">IR_SEND</text>
<text x="106.4" y="178.8">GND</text>
<text x="68.3" y="180.3">3.3V</text>
<text x="210.8" y="181.9">GPIO0</text>
<text x="159.7" y="189.6">CHG_PIN</text>
<text x="335.2" y="187">IR_SEND</text>
<text x="63.1" y="199.7">GPIO0</text>
<text x="106.4" y="209.2">GND</text>
</g>
<g font-size="1.8" fill="#0dab76">
<text x="67.1" y="61.8">USB-C INPUT</text>
<text x="67.1" y="63.7">Profile 1 max 5V 3A</text>
<text x="194" y="89.1">POGO PIN CONNECTION TO REMOTE</text>
<text x="240.8" y="87.6">CHARGE INDICATOR LED</text>
<text x="298.2" y="89.1">USB TO SERIAL</text>
<text x="51.8" y="142.5">POWER AND REGULATOR</text>
<text x="277.8" y="170.4">IR RECEIVE</text>
<text x="341.3" y="195.8">IR SEND</text>
</g>
<text font-size="1.4" fill="#808080" x="69.1" y="169.1">RESET</text>
</svg>
